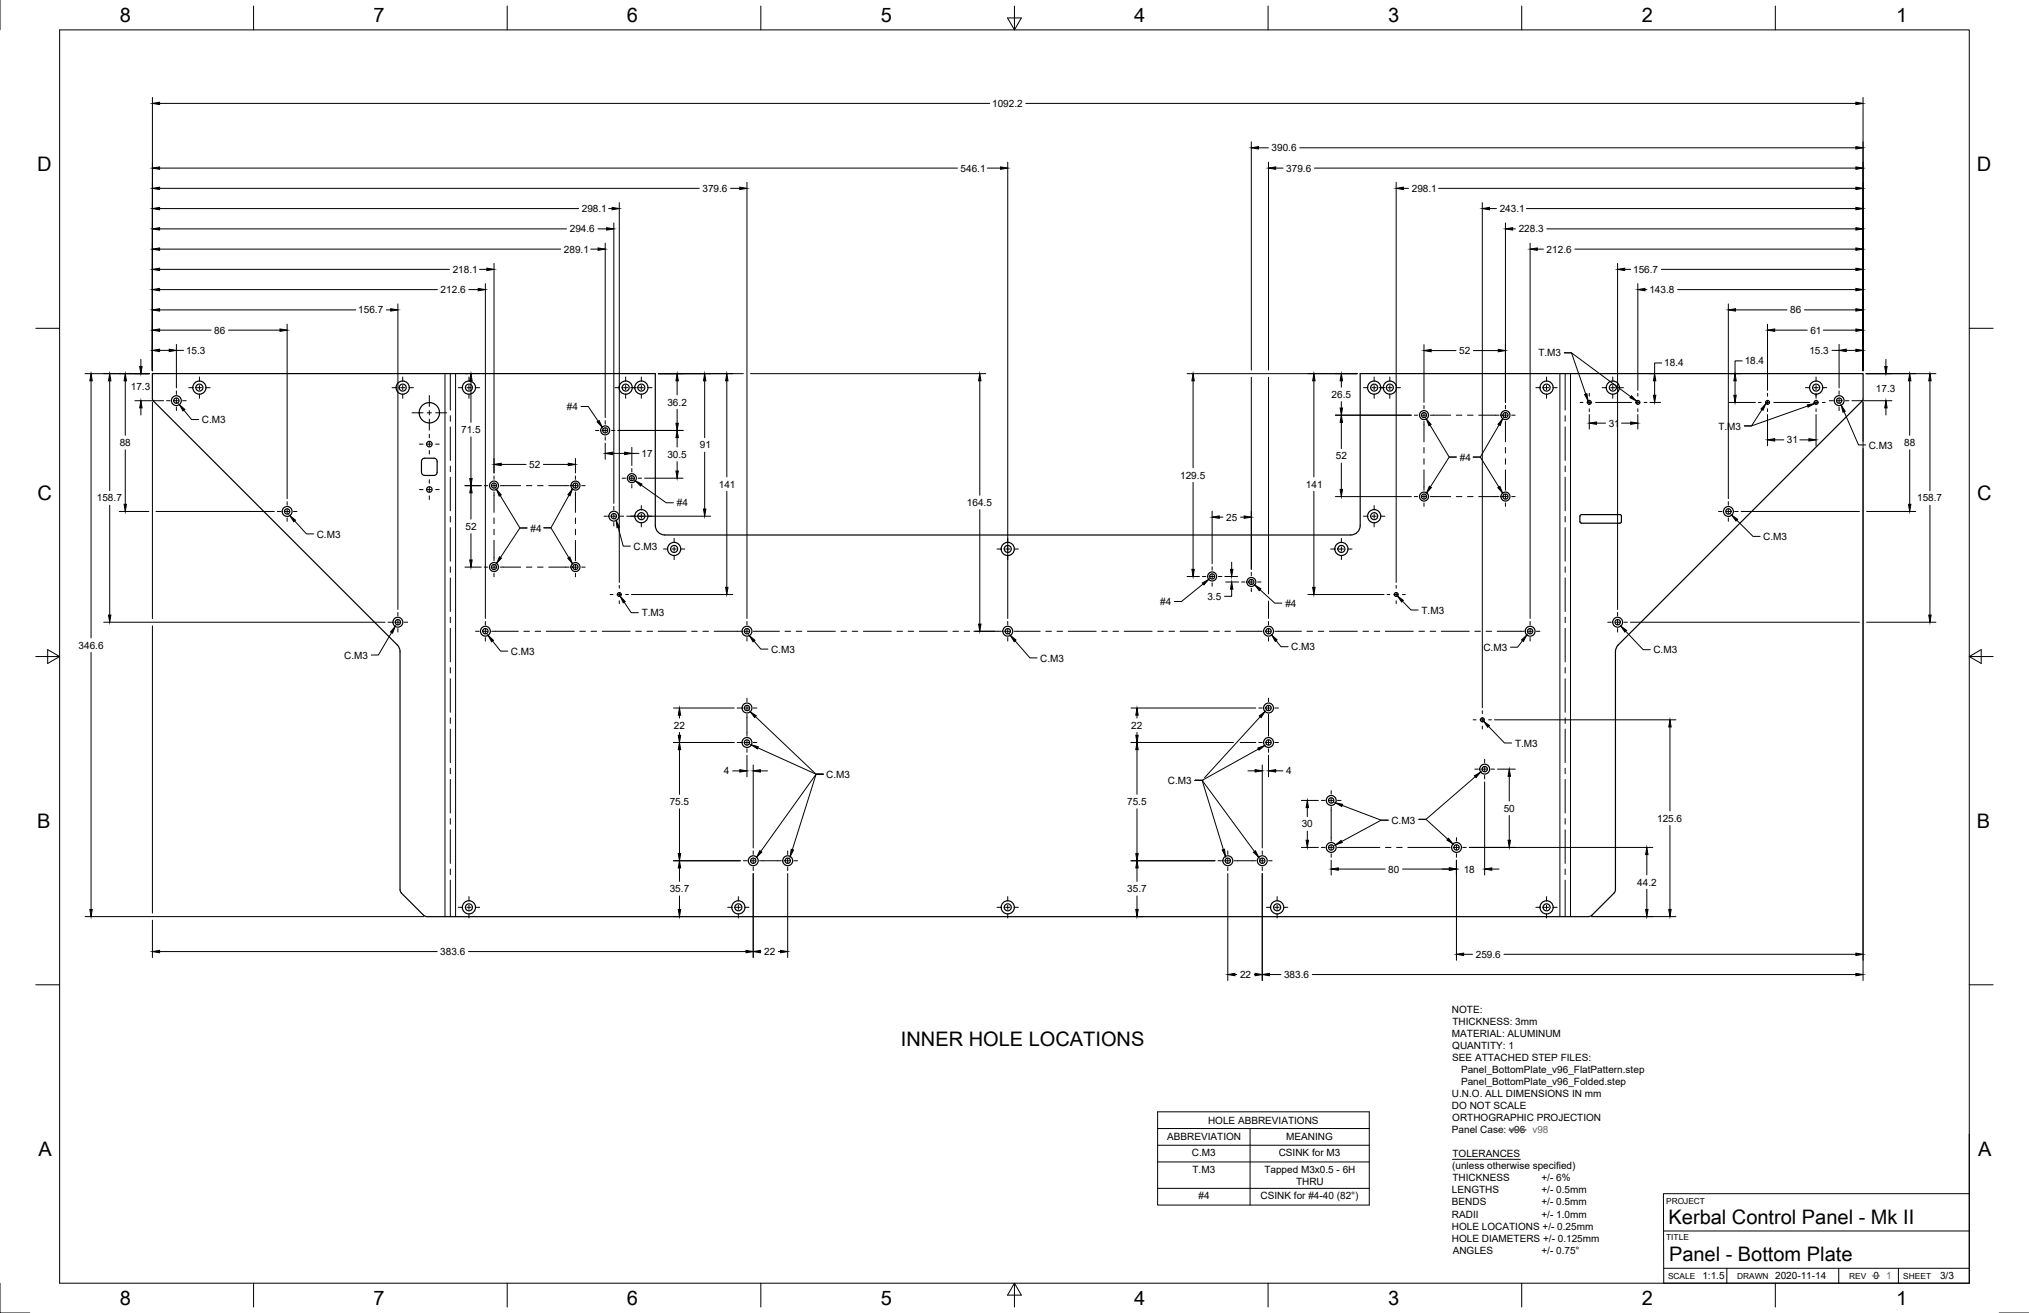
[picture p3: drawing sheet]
<svg xmlns="http://www.w3.org/2000/svg" width="864mm" height="559mm" viewBox="0 0 864 559" stroke-linecap="round" stroke-linejoin="round" font-family="sans-serif">
<!-- layer: Visible -->
<g fill="none" stroke="#000" stroke-width=".51">
<path d="M64.9 169.8v-10.8h214v64.7a4 4 0 0 0 4 4h292a4 4 0 0 0 4-4v-64.7h214.1v10.8M64.9 169.8l.5 1M65.4 170.8l103.7 103.7M793 169.8l-.5 1-103.8 103.7M180.7 202.4h4M180.7 202.3l-.7-.2-.6-1.1 .1-5.1 .5-.6 .7-.3h4l1.1 .6 .3 .7v4.7l-.6 1.1-.8 .2M689.5 219h-16.4l-.7 .7 .1 2.6 .6 .4h16.4M689.5 219l.6 .4v2.6l-.6 .7M169.1 274.5l.9 1.3 .3 1.5v101.4l.6 1.4 9.4 9.4M688.8 274.5l-.9 1.3-.3 1.5v101.4l-.6 1.4-9.5 9.4M180.3 389.5l1.4 .6h494.4l1.5-.6"/>
<circle cx="75.1" cy="170.5" r="1.13"/>
<circle cx="75.1" cy="170.5" r="2.11"/>
<circle cx="84.9" cy="165" r="1.49"/>
<circle cx="84.9" cy="165" r="2.8"/>
<circle cx="171.4" cy="165" r="1.49"/>
<circle cx="171.4" cy="165" r="2.8"/>
<circle cx="182.7" cy="175.7" r="4.3"/>
<circle cx="199.6" cy="165" r="1.49"/>
<circle cx="199.6" cy="165" r="2.8"/>
<circle cx="266.3" cy="165" r="1.49"/>
<circle cx="266.3" cy="165" r="2.8"/>
<circle cx="273" cy="165" r="1.49"/>
<circle cx="273" cy="165" r="2.8"/>
<circle cx="584.9" cy="165" r="1.49"/>
<circle cx="584.9" cy="165" r="2.8"/>
<circle cx="591.6" cy="165" r="1.49"/>
<circle cx="591.6" cy="165" r="2.8"/>
<circle cx="606.1" cy="176.7" r="1.09"/>
<circle cx="606.1" cy="176.7" r="1.92"/>
<circle cx="640.8" cy="176.7" r="1.09"/>
<circle cx="640.8" cy="176.7" r="1.92"/>
<circle cx="658.3" cy="165" r="1.49"/>
<circle cx="658.3" cy="165" r="2.8"/>
<circle cx="676.5" cy="171.2" r=".84"/>
<circle cx="686.5" cy="165" r="1.49"/>
<circle cx="686.5" cy="165" r="2.8"/>
<circle cx="697.1" cy="171.2" r=".84"/>
<circle cx="752.3" cy="171.2" r=".84"/>
<circle cx="773" cy="165" r="1.49"/>
<circle cx="773" cy="171.2" r=".84"/>
<circle cx="773" cy="165" r="2.8"/>
<circle cx="782.8" cy="170.5" r="1.13"/>
<circle cx="782.8" cy="170.5" r="2.11"/>
<circle cx="182.7" cy="189" r="1.17"/>
<circle cx="257.6" cy="183.2" r="1.09"/>
<circle cx="257.6" cy="183.2" r="1.92"/>
<circle cx="122.2" cy="217.7" r="1.13"/>
<circle cx="122.2" cy="217.7" r="2.11"/>
<circle cx="182.7" cy="208.3" r="1.17"/>
<circle cx="210.3" cy="206.7" r="1.09"/>
<circle cx="210.3" cy="206.7" r="1.92"/>
<circle cx="244.9" cy="206.7" r="1.09"/>
<circle cx="244.9" cy="206.7" r="1.92"/>
<circle cx="261.3" cy="219.7" r="1.13"/>
<circle cx="261.3" cy="219.7" r="2.11"/>
<circle cx="268.9" cy="203.5" r="1.09"/>
<circle cx="268.9" cy="203.5" r="1.92"/>
<circle cx="273" cy="219.7" r="1.49"/>
<circle cx="273" cy="219.7" r="2.8"/>
<circle cx="584.9" cy="219.7" r="1.49"/>
<circle cx="584.9" cy="219.7" r="2.8"/>
<circle cx="606.1" cy="211.3" r="1.09"/>
<circle cx="606.1" cy="211.3" r="1.92"/>
<circle cx="640.8" cy="211.3" r="1.09"/>
<circle cx="640.8" cy="211.3" r="1.92"/>
<circle cx="735.7" cy="217.7" r="1.13"/>
<circle cx="735.7" cy="217.7" r="2.11"/>
<circle cx="286.9" cy="233.6" r="1.49"/>
<circle cx="286.9" cy="233.6" r="2.8"/>
<circle cx="428.9" cy="233.6" r="1.49"/>
<circle cx="428.9" cy="233.6" r="2.8"/>
<circle cx="570.9" cy="233.6" r="1.49"/>
<circle cx="570.9" cy="233.6" r="2.8"/>
<circle cx="210.3" cy="241.3" r="1.09"/>
<circle cx="210.3" cy="241.3" r="1.92"/>
<circle cx="244.9" cy="241.3" r="1.09"/>
<circle cx="244.9" cy="241.3" r="1.92"/>
<circle cx="263.6" cy="253" r=".84"/>
<circle cx="515.9" cy="245.3" r="1.09"/>
<circle cx="515.9" cy="245.3" r="1.92"/>
<circle cx="532.6" cy="247.7" r="1.09"/>
<circle cx="532.6" cy="247.7" r="1.92"/>
<circle cx="594.3" cy="253" r=".84"/>
<circle cx="169.3" cy="264.8" r="1.13"/>
<circle cx="169.3" cy="264.8" r="2.11"/>
<circle cx="206.6" cy="268.6" r="1.13"/>
<circle cx="206.6" cy="268.6" r="2.11"/>
<circle cx="317.9" cy="268.6" r="1.13"/>
<circle cx="317.9" cy="268.6" r="2.11"/>
<circle cx="428.9" cy="268.6" r="1.13"/>
<circle cx="428.9" cy="268.6" r="2.11"/>
<circle cx="539.9" cy="268.6" r="1.13"/>
<circle cx="539.9" cy="268.6" r="2.11"/>
<circle cx="651.3" cy="268.6" r="1.13"/>
<circle cx="651.3" cy="268.6" r="2.11"/>
<circle cx="688.5" cy="264.8" r="1.13"/>
<circle cx="688.5" cy="264.8" r="2.11"/>
<circle cx="317.9" cy="316" r="1.13"/>
<circle cx="317.9" cy="301.3" r="1.13"/>
<circle cx="317.9" cy="316" r="2.11"/>
<circle cx="317.9" cy="301.3" r="2.11"/>
<circle cx="539.9" cy="301.3" r="1.13"/>
<circle cx="539.9" cy="316" r="1.13"/>
<circle cx="539.9" cy="301.3" r="2.11"/>
<circle cx="539.9" cy="316" r="2.11"/>
<circle cx="630.9" cy="306.3" r=".84"/>
<circle cx="631.9" cy="327.3" r="1.13"/>
<circle cx="631.9" cy="327.3" r="2.11"/>
<circle cx="566.6" cy="340.7" r="1.13"/>
<circle cx="566.6" cy="340.7" r="2.11"/>
<circle cx="320.6" cy="366.3" r="1.13"/>
<circle cx="320.6" cy="366.3" r="2.11"/>
<circle cx="335.3" cy="366.3" r="1.13"/>
<circle cx="335.3" cy="366.3" r="2.11"/>
<circle cx="522.6" cy="366.3" r="1.13"/>
<circle cx="522.6" cy="366.3" r="2.11"/>
<circle cx="537.3" cy="366.3" r="1.13"/>
<circle cx="537.3" cy="366.3" r="2.11"/>
<circle cx="566.6" cy="360.7" r="1.13"/>
<circle cx="566.6" cy="360.7" r="2.11"/>
<circle cx="619.9" cy="360.7" r="1.13"/>
<circle cx="619.9" cy="360.7" r="2.11"/>
<circle cx="199.6" cy="386.2" r="1.49"/>
<circle cx="199.6" cy="386.2" r="2.8"/>
<circle cx="314.3" cy="386.2" r="1.49"/>
<circle cx="314.3" cy="386.2" r="2.8"/>
<circle cx="428.9" cy="386.2" r="1.49"/>
<circle cx="428.9" cy="386.2" r="2.8"/>
<circle cx="543.6" cy="386.2" r="1.49"/>
<circle cx="543.6" cy="386.2" r="2.8"/>
<circle cx="658.3" cy="386.2" r="1.49"/>
<circle cx="658.3" cy="386.2" r="2.8"/>
</g>
<!-- layer: Center Lines -->
<g fill="none" stroke="#000" stroke-width=".43">
<path d="M191.7 159v15.5M666.2 159v15.5M70.9 170.5h1.5M74.2 170.5h1.8M75.1 166.4v1.5M75.1 169.7v1.7M75.1 173.2v1.5M77.7 170.5h1.5M80.3 165h1.9M84 165h1.8M84.9 160.4v1.9M84.9 164.1v1.8"/>
<path d="M84.9 167.7v1.8M87.5 165h1.9M166.9 165h1.8M170.5 165h1.8M171.4 160.4v1.9M171.4 164.1v1.8M171.4 167.7v1.8M174.1 165h1.9M175.4 175.7h4.7M181.8 175.7h1.8M182.7 168.3v4.7M182.7 174.8v1.8"/>
<path d="M182.7 178.4v4.7M185.4 175.7h4.7M191.7 176.9v2.4M195.1 165h1.8M198.7 165h1.8M199.6 160.4v1.9M199.6 164.1v1.8M199.6 167.7v1.8M202.3 165h1.9M257.6 179v1.5M261.7 165h1.9M265.4 165h1.8"/>
<path d="M266.3 160.4v1.9M266.3 164.1v1.8M266.3 167.7v1.8M268.4 165h2.4M272.1 165h1.8M273 160.4v1.9M273 164.1v1.8M273 167.7v1.8M275.7 165h1.8M580.3 165h1.9M584 165h1.8M584.9 160.4v1.9"/>
<path d="M584.9 164.1v1.8M584.9 167.7v1.8M587 165h2.4M590.7 165h1.7M591.5 160.4v1.9M591.5 164.1v1.8M591.5 167.7v1.8M594.2 165h1.9M602 176.7h1.4M605.2 176.7h1.8M606.1 172.6v1.4M606.1 175.8v1.8"/>
<path d="M606.1 179.4v1.4M608.8 176.7h1.4M636.6 176.7h1.5M639.9 176.7h1.7M640.8 172.6v1.4M640.8 175.8v1.8M640.8 179.4v1.4M643.4 176.7h1.5M653.7 165h1.9M657.4 165h1.8M658.2 160.4v1.9M658.2 164.1v1.8"/>
<path d="M658.2 167.7v1.8M660.9 165h1.9M666.2 176.9v2.4M672.5 171.3h1.3M675.6 171.3h1.7M676.4 167.4v1.2M676.4 170.4v1.8M676.4 174v1.2M679.1 171.3h1.2M681.9 165h1.9M685.5 165h1.8M686.4 160.4v1.9"/>
<path d="M686.4 164.1v1.8M686.4 167.7v1.8M689.1 165h1.9M693.2 171.3h1.2M696.2 171.3h1.8M697.1 167.4v1.2M697.1 170.4v1.8M697.1 174v1.2M699.8 171.3h1.2M748.4 171.3h1.2M751.4 171.3h1.8M752.3 167.4v1.2"/>
<path d="M752.3 170.4v1.8M752.3 174v1.2M755 171.3h1.2M768.4 165h1.9M769.1 171.3h1.2M772.1 165h1.8M772.1 171.3h1.8M773 160.4v1.9M773 164.1v1.8M773 167.4v2.1M773 170.4v1.8M773 174v1.2"/>
<path d="M775.7 165h1.8M775.7 171.3h1.2M778.6 170.5h1.5M781.9 170.5h1.8M782.8 166.4v1.5M782.8 169.7v1.7M782.8 173.2v1.5M785.5 170.5h1.5M178.5 189h1.6M181.8 189h1.8M182.7 184.8v1.6M182.7 188.1v1.8"/>
<path d="M182.7 191.7v1.5M185.4 189h1.5M191.7 181.7v14.3M191.7 198.4v2.3M253.4 183.2h1.5M256.7 183.2h1.8M257.6 182.3v1.8M257.6 185.9v1.4M260.3 183.2h1.4M268.9 199.4v1.5M666.2 181.7v14.3M666.2 198.4v2.3"/>
<path d="M118 217.7h1.5M121.3 217.7h1.8M122.2 213.5v1.5M122.2 216.8v1.8M124.9 217.7h1.5M178.5 208.4h1.6M181.8 208.4h1.8M182.7 204.2v1.5M182.7 207.5v1.8M182.7 211v1.6M185.4 208.4h1.5M191.7 203.1v14.3"/>
<path d="M191.7 219.8v2.4M206.1 206.7h1.5M209.4 206.7h1.8M210.3 202.6v1.4M210.3 205.8v1.8M210.3 209.4v1.4M212.9 206.7h1.5M240.8 206.7h1.5M244 206.7h1.8M244.9 202.6v1.4M244.9 205.8v1.8M244.9 209.4v1.4"/>
<path d="M247.6 206.7h1.5M257.1 219.7h1.5M260.4 219.7h1.7M261.3 215.5v1.5M261.3 218.8v1.8M263.9 219.7h1.6M264.8 203.5h1.5M268 203.5h1.8M268.4 219.7h1.9M268.9 202.6v1.8M268.9 206.2v1.5M271.6 203.5h1.5"/>
<path d="M272.1 219.7h1.8M273 215.1v1.9M273 218.8v1.8M275.7 219.7h1.8M580.3 219.7h1.9M584 219.7h1.8M584.9 215.1v1.9M584.9 218.8v1.8M587.6 219.7h1.8M602 211.3h1.4M605.2 211.3h1.8M606.1 207.2v1.5"/>
<path d="M606.1 210.5v1.8M606.1 214v1.5M608.8 211.3h1.4M636.6 211.3h1.5M639.9 211.3h1.7M640.8 207.2v1.5M640.8 210.5v1.8M640.8 214v1.5M643.4 211.3h1.5M666.2 203.1v14.3M666.2 219.8v2.4M731.5 217.7h1.5"/>
<path d="M734.7 217.7h1.8M735.6 213.5v1.5M735.6 216.8v1.8M738.3 217.7h1.5M122.2 220.4v1.5M191.7 224.6v14.2M210.3 237.2v1.5M244.9 237.2v1.5M261.3 222.4v1.5M273 222.4v1.8M282.4 233.7h1.8M286 233.7h1.8"/>
<path d="M286.9 229.1v1.9M286.9 232.7v1.8M286.9 236.3v1.9M289.6 233.7h1.9M424.4 233.7h1.9M428 233.7h1.8M428.9 229.1v1.9M428.9 232.7v1.8M428.9 236.3v1.9M431.6 233.7h1.9M566.4 233.7h1.8M570 233.7h1.8"/>
<path d="M570.9 229.1v1.9M570.9 232.7v1.8M570.9 236.3v1.9M573.6 233.7h1.9M584.9 222.4v1.8M666.2 224.6v14.2M735.6 220.4v1.5M191.7 241.2v2.4M191.7 246v14.3M206.1 241.4h1.5M209.4 241.4h1.8M210.3 240.5v1.8"/>
<path d="M210.3 244v1.5M212.9 241.4h1.5M240.8 241.4h1.5M244 241.4h1.8M244.9 240.5v1.8M244.9 244v1.5M247.6 241.4h1.5M259.7 253h1.2M262.7 253h1.8M263.6 249.1v1.2M263.6 252.1v1.8M263.6 255.7v1.2"/>
<path d="M266.3 253h1.2M511.8 245.4h1.4M515 245.4h1.8M515.9 241.2v1.5M515.9 244.5v1.8M515.9 248v1.5M518.6 245.4h1.5M528.4 247.7h1.5M531.7 247.7h1.8M532.6 243.5v1.5M532.6 246.8v1.8M532.6 250.4v1.4"/>
<path d="M535.3 247.7h1.4M590.4 253h1.2M593.4 253h1.7M594.3 249.1v1.2M594.3 252.1v1.8M594.3 255.7v1.2M596.9 253h1.2M666.2 241.2v2.4M666.2 246v14.3M165.2 264.8h1.5M168.5 264.8h1.7M169.4 260.6v1.5"/>
<path d="M169.4 263.9v1.8M169.4 267.5v1.5M172 264.8h1.5M191.7 262.7v2.3M191.7 267.4v14.3M202.4 268.7h1.5M205.7 268.7h1.8M206.6 264.5v1.5M206.6 267.8v1.8M206.6 271.3v1.5M209.3 268.7h1.5M313.8 268.7h1.5"/>
<path d="M317 268.7h1.8M317.9 264.5v1.5M317.9 267.8v1.8M317.9 271.3v1.5M320.6 268.7h1.5M424.8 268.7h1.5M428 268.7h1.8M428.9 264.5v1.5M428.9 267.8v1.8M428.9 271.3v1.5M431.6 268.7h1.5M535.7 268.7h1.6"/>
<path d="M539 268.7h1.8M539.9 264.5v1.5M539.9 267.8v1.8M539.9 271.3v1.5M542.6 268.7h1.5M647.1 268.7h1.5M650.4 268.7h1.7M651.3 264.5v1.5M651.3 267.8v1.8M651.3 271.3v1.5M653.9 268.7h1.5M666.2 262.7v2.3"/>
<path d="M666.2 267.4v14.3M684.3 264.8h1.5M687.6 264.8h1.8M688.5 260.6v1.5M688.5 263.9v1.8M688.5 267.5v1.5M691.2 264.8h1.5M191.7 284.1v2.4M191.7 288.9v14.2M317.9 297.1v1.5M539.9 297.1v1.5M666.2 284.1v2.4"/>
<path d="M666.2 288.9v14.2M191.7 305.5v2.4M191.7 310.3v14.3M313.8 316h1.5M313.8 301.3h1.5M317 316h1.8M317 301.3h1.8M317.9 300.4v1.8M317.9 304v1.5M317.9 311.8v1.5M317.9 315.1v1.8M317.9 318.7v1.5"/>
<path d="M320.6 316h1.5M320.6 301.3h1.5M535.7 316h1.6M535.7 301.3h1.6M539 316h1.8M539 301.3h1.8M539.9 300.4v1.8M539.9 304v1.5M539.9 311.8v1.5M539.9 315.1v1.8M539.9 318.7v1.5M542.6 316h1.5"/>
<path d="M542.6 301.3h1.5M627 306.3h1.2M630 306.3h1.8M630.9 302.5v1.2M630.9 305.5v1.8M630.9 309v1.2M633.6 306.3h1.2M666.2 305.5v2.4M666.2 310.3v14.3M191.7 327v2.3M191.7 331.7v14.3M566.6 336.5v1.5"/>
<path d="M566.6 339.8v1.8M627.7 327.3h1.5M631 327.3h1.8M631.9 323.2v1.5M631.9 326.4v1.8M631.9 330v1.5M634.6 327.3h1.5M666.2 327v2.3M666.2 331.7v14.3M191.7 348.4v2.4M191.7 353.1v14.4M562.4 340.7h1.5"/>
<path d="M565.7 340.7h1.8M566.6 343.3v1.5M566.6 356.5v1.5M566.6 359.8v1.8M569.3 340.7h1.5M619.9 356.5v1.5M619.9 359.8v1.8M666.2 348.4v2.4M666.2 353.1v14.4M191.7 369.8v2.4M191.7 374.6v15.5M316.4 366.3h1.5"/>
<path d="M319.7 366.3h1.8M320.6 362.1v1.5M320.6 365.4v1.8M320.6 369v1.5M323.3 366.3h1.5M331.1 366.3h1.5M334.4 366.3h1.7M335.3 362.1v1.5M335.3 365.4v1.8M335.3 369v1.5M337.9 366.3h1.5M518.4 366.3h1.5"/>
<path d="M521.7 366.3h1.8M522.6 362.1v1.5M522.6 365.4v1.8M522.6 369v1.5M525.3 366.3h1.5M533.1 366.3h1.5M536.4 366.3h1.7M537.3 362.1v1.5M537.3 365.4v1.8M537.3 369v1.5M539.9 366.3h1.5M562.4 360.7h1.5"/>
<path d="M565.7 360.7h1.8M566.6 363.3v1.5M569.3 360.7h1.5M615.7 360.7h1.5M619 360.7h1.8M619.9 363.3v1.5M622.6 360.7h1.5M666.2 369.8v2.4M666.2 374.6v15.5M195.1 386.1h1.8M198.7 386.1h1.8M199.6 381.6v1.9"/>
<path d="M199.6 385.3v1.7M199.6 388.8v1.9M202.3 386.1h1.9M309.7 386.1h1.9M313.4 386.1h1.8M314.3 381.6v1.9M314.3 385.3v1.7M314.3 388.8v1.9M316.9 386.1h1.9M424.4 386.1h1.9M428 386.1h1.8M428.9 381.6v1.9"/>
<path d="M428.9 385.3v1.7M428.9 388.8v1.9M431.6 386.1h1.9M539 386.1h1.9M542.7 386.1h1.8M543.6 381.6v1.9M543.6 385.3v1.7M543.6 388.8v1.9M546.3 386.1h1.8M653.7 386.1h1.9M657.4 386.1h1.8M658.2 381.6v1.9"/>
<path d="M658.2 385.3v1.7M658.2 388.8v1.9M660.9 386.1h1.9"/>
</g>
<!-- layer: Visible Narrow -->
<path d="M189.4 159v231.1M193.9 159v231.1M663.9 159v231.1M668.4 159v231.1" fill="none" stroke="#000" stroke-width=".43"/>
<!-- layer: Border -->
<g fill="none" stroke="#000" stroke-width=".43">
<path d="M0 0v12.7M25.4 12.7h812.8v533.4h-812.8zM107.9 2.6v10.1M215.9 2.6v10.1M323.8 2.6v10.1M428.8 7.6h5.9l-2.9 5.1zM431.8 2.6v10.1M539.7 2.6v10.1M647.7 2.6v10.1M755.6 2.6v10.1M15.2 139.7h10.2M838.2 139.7h10.1"/>
<path d="M15.2 279.4h10.2M20.3 276.5l5.1 2.9-5.1 3zM838.2 279.4l5.1-2.9v5.9zM838.2 279.4h10.1M15.2 419.1h10.2M838.2 419.1h10.1M0 546.1v12.7h12.7M107.9 546.1v10.2M215.9 546.1v10.2M323.8 546.1v10.2M431.8 546.1v10.2M431.8 546.1l2.9 5.1h-5.9z"/>
<path d="M539.7 546.1v10.2M647.7 546.1v10.2M755.6 546.1v10.2M850.9 558.8h12.7"/>
</g>
<!-- layer: Titleblock -->
<path d="M838.2 482.6v63.5h-130.1l-.1-38.1h130.2M708.1 523.9h130.1M708.1 539.8h130.1M735 539.8v6.3M782.6 539.8v6.3M808 539.8v6.3" fill="none" stroke="#000" stroke-width=".43"/>
<!-- layer: Annotations -->
<g fill="none" stroke="#000" stroke-width=".43">
<path d="M78.3 174.6l3.3 4h3M247.3 173h3.1l4.2 6.3M674.9 167.7l-6-17.5h-3.1h3.1l25.2 18.6M769.4 172.8l-23.9 8.5h-3.1h3.1l4.5-7M784.9 175.2l6.1 14.2h3.1M608.7 180.9l8.1 13.6h3.1h-3.1l-8 12.7M638 180.8l-7.9 13.7h-3.1h3.1l7.9 12.8M212.9 210.9l8.4 13.8h3h-3l-8.3 12.6M242.2 210.8l-7.7 13.8h-3h3l7.6 12.7M272.9 206.4l10.6 7.6h3.1M125.4 221.7l5 5.5h3.1M263.1 224.5l2.2 7.9h3"/>
<path d="M739.2 221.4l6.9 6.9h3.1M265.7 256.3l2.9 4.5h3.1M512.1 248.5l-9.2 7.5h-3.1M536.3 251l6.3 5.7h3M596.9 255.8l3.7 3.8h3M166.7 269.2l-5.6 9.6h-3.1M209.6 272.8l3.5 4.3h3M320.9 272.8l2.9 3.4h3.1M432.1 272.7l6.3 7.3h3M543.2 272.6l2 2.6h3.1M648 272.7l-2.1 2.7h-3M691.9 268.6l7.5 7.9h3"/>
<path d="M321.5 305l25.8 24.5h3.1M322.5 318.3l24.8 11.2h3.1M535.6 318.8l-23.9 13.3h-3.1M536.4 305.1l-23.7 25.9M633.6 309.2l6.8 7h3M350.4 329.5h-3.1l-10.1 32.1M350.4 329.5h-3.1l-23.5 32.8M508.6 332.1h1.5M508.6 332.1h3.1l22.3 30.3M508.6 332.1h3.1l9 29.5M511.7 332.1h.1M627.9 330.6l-20.9 18.1h-3.1h3.1l9.2 8.4"/>
<path d="M571.3 342.8l16.5 6.3h3.1h-3.1l-16.7 9M618.2 493.4h28.9"/>
</g>
<!-- layer: Dimensions -->
<g fill="none" stroke="#000" stroke-width=".43">
<path d="M64.9 41.5v116.3M67.9 44h353.3M436.6 44h353.3M793 41.5v116.3M67.9 71.5h339.6M317.9 77.6v185.6M420.3 71.5h5.6M428.9 69v194.2M532.6 60.4v97.1M535.6 62.9h4.3M539.9 69v88.5M543 71.5h3.1"/>
<path d="M553.2 62.9h236.7M559.5 71.5h230.4M594.3 77.6v170.3M67.9 97.4h173.2M67.9 88.8h178.4M67.9 80.2h229.7M254.5 97.4h3.7M259.1 88.8h1.4M261.3 94.9v119.3M263.6 86.2v161.7M311 80.2h3.9M597.3 80.2h2.2"/>
<path d="M612.3 80.2h177.6M630.9 86.2v215M634 88.8h2.9M640.8 94.9v76.4M643.8 97.4h1.2M649.7 88.8h140.2M658.4 97.4h131.5M67.9 114.6h123.4M67.9 106h170.7M204.1 114.6h3.1M210.3 112.1v89.2M251.4 106h3.2"/>
<path d="M257.6 103.5v74.3M651.3 103.5v159.7M654.3 106h2.6M670.3 106h119.6M688.5 112.1v147.3M691.5 114.6h2.6M707.1 114.6h82.8M67.9 131.9h83.5M67.9 123.3h118.3M122.2 138v74.2M164.5 131.9h1.8M169.4 129.3v130.1"/>
<path d="M199.5 123.3h4M206.6 120.7v142.5M697.1 120.7v45.4M700.2 123.3h.8M714 123.3h75.9M735.6 129.3v82.9M738.7 131.9h21.9M752.3 138v28.1M768 131.9h21.9M36.2 159h27.4M60 152.9v3.1M67.9 149.1h4.1"/>
<path d="M67.9 140.5h21.9M75.1 146.6v18.5M75.1 149.1h3M97.3 140.5h21.9M197.9 159h1.3M280.2 159h36.2M319.4 159h100.2M505.3 159h72.4M606.1 146.7v24.6M609.1 149.2h10.6M627.1 149.2h10.6M701.7 159h2.3"/>
<path d="M707.3 154.5h-3v4.5M735.9 159h5.4M741.5 153.6h-3v5.4M755.4 140.5h13.8M776.1 140.5h13.8M779.7 149.1h3.1M782.8 146.6v18.5M785.8 149.1h4.1M794.2 159h29.8M802.7 152.9v3.1M38.8 162.1v109.4M46.7 162.1v46.8"/>
<path d="M53.3 162.1v23.2M57.4 170.5h12.2M60 173.6v3M64.9 171.1v92.2M200.4 162.1v17.7M288.2 162.1v5.9M288.2 174.2v5.9M299.9 162.1v24.2M309.4 162.1v40.9M417 162.1v48.7M507.8 162.1v37M532.6 160.5v81.8"/>
<path d="M539.9 160.5v92.3M559.2 162.1v40.9M568.4 176.7h32.3M570.9 162.1v2.7M570.9 170.9v2.8M570.9 179.7v11.2M676.4 176.4v6.2M697.1 176.4v6.2M702.3 171.3h4.5M704.3 162.1v6.1M735.9 171.3h11.2M738.5 162.1v6.1"/>
<path d="M752.3 176.4v13.3M773 176.4v13.3M788.2 170.5h17M793 171.1v246.2M802.7 173.6v3M812.8 162.1v23.2M821.4 162.1v46.8M53.3 191.4v23.2M200.4 185.9v17.7M213.3 197.7h10.6M231.3 197.7h10.6M244.9 195.1v6.2"/>
<path d="M257.6 188.6v6.9M260.6 193h5.3M263 183.2h27.7M268.9 190.4v7.7M268.9 193h3.1M288.2 186.2v4.1M288.2 196.4v4.1M299.9 192.4v24.2M570.9 197.1v11.2M679.5 180.1h3.9M690.2 180.1h3.9M755.4 187.2h3.8"/>
<path d="M766 187.2h3.9M812.8 191.4v23.2M46.7 215v46.8M50.8 217.7h12.6M66.4 217.7h50.4M197.9 206.7h7M200.4 209.7v11.2M266.7 219.7h35.8M274.3 203.5h16.4M309.4 209.1v40.9M417 216.9v48.7M507.8 205.3v37"/>
<path d="M515.9 217.6v22.3M559.2 209.1v40.9M568.4 211.3h32.3M741.1 217.7h50.3M794.5 217.7h20.9M821.4 215v46.8M200.4 227.1v11.2M519 220.1h1.5M524.2 239.3v3M528 220.1h1.5M197.9 241.4h7M268.8 253h43.1"/>
<path d="M505.3 245.4h5.2M521.3 245.4h5.5M521.7 247.7h5.5M524.2 250.7v3.1h-3M539.9 255.8v7.4M556.7 253h32.4M38.8 277.6v109.5M44.2 264.8h119.7M64.9 266.3v122.3M414.5 268.7h9M693.9 264.8h97.5M794.5 264.8h29.5"/>
<path d="M286.7 316h25.8M286.7 301.3h25.8M289.2 304.4v1.2M289.2 311.7v1.2M289.2 319v19.1M481.4 301.3h53.1M481.4 316h43.4M483.9 304.4v1.2M483.9 311.7v1.2M483.9 319v19.1M527.9 316h6.6M636.1 306.3h77.2"/>
<path d="M710.8 309.4v35.7M311.8 328.1h3.1M317.9 321.4v9.2M320.6 325.5v35.4M323.6 328.1h3.1M531.2 328.1h3M537.3 325.5v35.4M539.9 321.4v9.2M543 328.1h3M631.9 332.8v39.6M637.4 327.3h7.5M642.4 330.4v10.5"/>
<path d="M289.2 344.2v19.1M483.9 344.2v19.1M553.9 340.7h7.2M556.4 343.7v3.9M556.4 353.7v3.9M642.4 347.1v10.5M710.8 351.3v35.8M286.7 366.3h28.5M289.2 369.4v5.7M320.6 371.8v35.7M335.3 371.8v35.7M481.4 366.3h35.7"/>
<path d="M483.9 369.4v5.7M522.6 371.8v45.5M537.3 371.8v45.5M553.9 360.7h7.2M566.6 366.1v6.3M569.6 369.9h20M597 369.9h19.9M619.9 366.1v42.6M625.4 360.7h78.1M635 369.9h3M700.9 363.7v8.6M700.9 378.4v8.7"/>
<path d="M36.2 390.1h144.3M64.9 391.6v15.9M286.7 390.1h2.6M289.2 381.3v5.8M483.9 381.3v5.8M484.8 390.1h1.7M677.4 390.1h35.9M67.9 405h118.2M199.4 405h118.1M323.6 405h.2M331.3 405h.9M525.6 414.8h.8"/>
<path d="M533.9 414.8h.3M540.3 414.8h4.9M558.5 414.8h231.4M623 406.1h3.7M640.1 406.1h149.8"/>
</g>
<g fill="#000" stroke="#000" stroke-width=".43">
<path d="M64.9 44l3-.5v1zM789.9 43.5l3.1 .5-3.1 .5zM64.9 80.2l3-.5v1zM64.9 71.5l3-.5v1.1zM314.9 79.7l3 .5-3 .5zM425.9 71l3 .5-3 .6zM532.6 62.9l3-.5v1zM539.9 71.5l3.1-.5v1.1zM594.3 80.2l3-.5v1zM789.9 79.7l3.1 .5-3.1 .5zM789.9 71l3.1 .5-3.1 .6zM789.9 62.4l3.1 .5-3.1 .5z"/>
<path d="M64.9 97.4l3-.5v1zM64.9 88.8l3-.5v1zM258.2 96.9l3.1 .5-3.1 .5zM260.5 88.3l3.1 .5-3.1 .5zM630.9 88.8l3.1-.5v1zM640.8 97.4l3-.5v1zM789.9 96.9l3.1 .5-3.1 .5zM789.9 88.3l3.1 .5-3.1 .5zM64.9 114.6l3-.5v1zM64.9 106l3-.5v1zM207.2 114.1l3.1 .5-3.1 .5zM254.6 105.5l3 .5-3 .5z"/>
<path d="M651.3 106l3-.5v1zM688.5 114.6l3-.5v1zM789.9 114.1l3.1 .5-3.1 .5zM789.9 105.5l3.1 .5-3.1 .5zM64.9 140.5l3-.5v1zM64.9 131.9l3-.5v1zM64.9 123.3l3-.6v1.1zM119.2 140l3 .5-3 .5zM166.3 131.4l3.1 .5-3.1 .5zM203.5 122.7l3.1 .6-3.1 .5zM697.1 123.3l3.1-.6v1.1zM735.6 131.9l3.1-.5v1z"/>
<path d="M752.3 140.5l3.1-.5v1zM789.9 140l3.1 .5-3.1 .5zM789.9 131.4l3.1 .5-3.1 .5zM789.9 122.7l3.1 .6-3.1 .5zM59.5 156h1l-.5 3zM64.9 149.1l3-.5v1zM72 148.6l3.1 .5-3.1 .5zM606.1 149.2l3-.5v1zM637.7 148.7l3.1 .5-3.1 .5zM782.8 149.1l3-.5v1zM789.9 148.6l3.1 .5-3.1 .5zM802.2 156h1l-.5 3z"/>
<path d="M38.8 159l.5 3.1h-1.1zM46.7 159l.5 3.1h-1zM53.3 159l.5 3.1h-1zM60 170.5l.5 3.1h-1zM200.4 159l.6 3.1h-1.1zM288.2 159l.5 3.1h-1zM299.9 159l.5 3.1h-1zM309.4 159l.5 3.1h-1.1zM417 159l.5 3.1h-1zM507.8 159l.5 3.1h-1zM559.2 159l.5 3.1h-1zM570.9 159l.5 3.1h-1z"/>
<path d="M570.4 173.7h1l-.5 3zM570.9 176.7l.5 3h-1zM676.4 180.1l3.1-.5v1zM694.1 179.6l3 .5-3 .5zM703.7 168.2h1.1l-.5 3.1zM704.3 159l.5 3.1h-1.1zM738 168.2h1l-.5 3.1zM738.5 159l.5 3.1h-1zM802.7 170.5l.5 3.1h-1zM812.8 159l.5 3.1h-1zM821.4 159l.5 3.1h-1zM210.3 197.7l3-.6v1.1z"/>
<path d="M241.9 197.1l3 .6-3 .5zM257.6 193l3-.6v1.1zM265.9 192.4l3 .6-3 .5zM288.2 183.2l.5 3h-1zM287.7 180.1h1l-.5 3.1zM752.3 187.2l3.1-.5v1zM769.9 186.7l3.1 .5-3.1 .5zM52.8 214.6h1l-.5 3.1zM199.9 203.6h1.1l-.6 3.1zM200.4 206.7l.6 3h-1.1zM287.7 200.5h1l-.5 3zM299.4 216.6h1l-.5 3.1z"/>
<path d="M515.9 220.1l3.1-.5v1zM529.5 219.6l3.1 .5-3.1 .5zM570.4 208.3h1l-.5 3zM812.3 214.6h1l-.5 3.1zM199.9 238.3h1.1l-.6 3.1zM308.8 250h1.1l-.5 3zM507.3 242.3h1l-.5 3.1zM523.7 242.3h1l-.5 3.1zM524.2 247.7l.5 3h-1zM558.7 250h1l-.5 3zM46.2 261.8h1l-.5 3zM416.5 265.6h1l-.5 3.1z"/>
<path d="M820.9 261.8h1l-.5 3zM289.2 316l.5 3h-1zM288.7 312.9h1l-.5 3.1zM289.2 301.3l.5 3.1h-1zM483.9 316l.5 3h-1zM483.4 312.9h1l-.5 3.1zM483.9 301.3l.5 3.1h-1zM710.8 306.3l.5 3.1h-1zM314.9 327.6l3 .5-3 .5zM320.6 328.1l3-.5v1zM534.2 327.6l3.1 .5-3.1 .5zM539.9 328.1l3.1-.5v1z"/>
<path d="M642.4 327.3l.5 3.1h-1zM555.9 357.6h1l-.5 3.1zM556.4 340.7l.5 3h-1zM641.9 357.6h1l-.5 3.1zM289.2 366.3l.5 3.1h-1zM288.7 363.3h1l-.5 3zM483.9 366.3l.5 3.1h-1zM483.4 363.3h1l-.5 3zM566.6 369.9l3-.5v1zM616.9 369.4l3 .5-3 .5zM631.9 369.9l3.1-.5v1zM700.9 360.7l.5 3h-1z"/>
<path d="M38.2 387.1h1.1l-.5 3zM288.7 387.1h1l-.5 3zM483.4 387.1h1l-.5 3zM700.4 387.1h1l-.5 3zM710.3 387.1h1l-.5 3zM64.9 405l3-.5v1zM317.5 404.5l3.1 .5-3.1 .5zM320.6 405l3-.5v1zM332.2 404.5l3.1 .5-3.1 .5zM522.6 414.8l3-.5v1zM534.2 414.3l3.1 .5-3.1 .5zM537.3 414.8l3-.5v1z"/>
<path d="M619.9 406.1l3.1-.5v1.1zM789.9 405.6l3.1 .5-3.1 .6zM789.9 414.3l3.1 .5-3.1 .5z"/>
</g>
<!-- layer: Sketch3 -->
<g fill="none" stroke="#000" stroke-width=".43">
<path d="M610.2 176.7h7.3M619.8 176.7h2.4M624.6 176.7h2.4M629.4 176.7h7.2M680.3 171.3h12.9M756.2 171.3h12.9M606.1 180.8v7.3M606.1 190.5v2.3M606.1 195.2v2.4M606.1 200v7.2M640.8 180.8v7.3M640.8 190.5v2.3"/>
<path d="M640.8 195.2v2.4M640.8 200v7.2M210.3 210.8v7.3M214.4 206.7h7.2M224 206.7h2.4M228.8 206.7h2.4M233.6 206.7h7.2M244.9 210.8v7.3M610.2 211.3h7.3M619.8 211.3h2.4M624.6 211.3h2.4M629.4 211.3h7.2"/>
<path d="M210.3 220.5v2.3M210.3 225.2v2.4M210.3 230v7.2M244.9 220.5v2.3M244.9 225.2v2.4M244.9 230v7.2M214.4 241.4h7.2M224 241.4h2.4M228.8 241.4h2.4M233.6 241.4h7.2M210.8 268.7h9.8M223 268.7h2.4"/>
<path d="M227.7 268.7h2.4M232.5 268.7h11.9M246.8 268.7h2.4M251.5 268.7h2.4M256.3 268.7h11.9M270.6 268.7h2.4M275.4 268.7h2.3M280.1 268.7h11.9M294.4 268.7h2.4M299.2 268.7h2.3M303.9 268.7h9.9M322.1 268.7h9.6"/>
<path d="M334.1 268.7h2.4M338.9 268.7h2.4M343.7 268.7h11.9M357.9 268.7h2.4M362.7 268.7h2.4M367.5 268.7h11.9M381.8 268.7h2.3M386.5 268.7h2.4M391.3 268.7h11.9M405.6 268.7h2.3M410.3 268.7h2.4M415.1 268.7h9.7"/>
<path d="M433.1 268.7h9.6M445.1 268.7h2.4M449.9 268.7h2.4M454.7 268.7h11.9M468.9 268.7h2.4M473.7 268.7h2.4M478.5 268.7h11.9M492.8 268.7h2.3M497.5 268.7h2.4M502.3 268.7h11.9M516.6 268.7h2.3M521.3 268.7h2.4"/>
<path d="M526.1 268.7h9.6M544.1 268.7h9.8M556.3 268.7h2.4M561.1 268.7h2.3M565.8 268.7h11.9M580.1 268.7h2.4M584.9 268.7h2.3M589.6 268.7h11.9M603.9 268.7h2.4M608.7 268.7h2.4M613.5 268.7h11.8M627.7 268.7h2.4"/>
<path d="M632.5 268.7h2.4M637.3 268.7h9.8M317.9 305.5v6.3M539.9 305.5v6.3M566.6 344.8v11.7M324.8 366.3h6.3M526.8 366.3h6.3M570.8 360.7h16.5M589.7 360.7h2.4M594.4 360.7h2.4M599.2 360.7h16.5"/>
</g>
<!-- layer: Annotations -->
<g fill="#000" stroke="#000" stroke-width=".43">
<path d="M76.3 172.2l2.4 2-.8 .7zM254.2 179.6l.8-.6 1.3 2.8zM674.5 167.9l.9-.3 .5 3zM694.4 168.4l2.1 2.3-2.7-1.5zM751.6 171.8l-1.2 2.8-.9-.5zM769.2 172.3l3.1-.5-2.7 1.5zM783.7 172.4l1.7 2.6-1 .4zM607.1 178.3l2 2.4-.9 .5zM639.6 178.2l-1.1 2.9-.9-.5zM211.3 208.3l2 2.3-.8 .5zM243.6 208.1l-1 2.9-.9-.5zM270.4 204.7l2.8 1.3-.6 .8z"/>
<path d="M608.4 206.9l.8 .6-2 2.3zM637.5 207.5l.9-.5 1.2 2.9zM123.4 219.5l2.4 1.9-.8 .6zM212.6 237l.8 .5-2.1 2.3zM241.7 237.6l.8-.6 1.2 2.9zM262.3 221.5l1.3 2.8-1 .3zM737.1 219.2l2.5 1.8-.7 .7zM264 253.8l2.1 2.2-.8 .6zM511.8 248.1l2.7-1.5-2.1 2.3zM534 248.9l2.6 1.7-.6 .8zM594.8 253.7l2.5 1.8-.7 .7zM168.2 266.6l-1.1 2.9-.9-.5z"/>
<path d="M207.8 270.4l2.2 2.1-.8 .6zM319 270.5l2.3 2-.8 .7zM430 270.4l2.4 2-.7 .7zM541.3 270.3l2.3 2-.8 .7zM647.6 272.4l2.3-2.2-1.5 2.8zM689.9 266.4l2.4 1.9-.7 .7zM319.3 302.9l2.6 1.7-.7 .8zM319.8 317l2.9 .8-.4 .9zM535.4 318.3l2.9-1-2.4 1.9zM536 304.7l2.4-1.9-1.7 2.6zM631.5 307l2.5 1.8-.8 .7zM627.6 330.2l2.6-1.6-2 2.3z"/>
<path d="M568.4 341.7l3.1 .6-.4 .9zM568.4 359.6l2.4-1.9 .5 .9zM616.5 356.8l1.9 2.4-2.6-1.7zM323.4 362l.8 .6-2.1 2.2zM336.8 361.5l.9 .3-1.4 2.7zM520.2 361.7l1-.3 .4 3.1zM533.5 362.7l.9-.6 1.3 2.7z"/>
</g>
<!-- layer: BOM -->
<path d="M492.7 473.2h90.1v39.7h-90.1zM492.7 480.3h90.1M492.7 487.4h90.1M492.7 494.5h90.1M532.1 480.3v32.6M492.7 505.8h90.1" fill="none" stroke="#000" stroke-width=".43"/>
<path d="M642.3 480.9h7.2" fill="none" stroke="#e52136" stroke-width=".7"/>
<path d="M796.9 543h3.1" fill="none" stroke="#e52136" stroke-width=".47"/>
<g font-size="8.5">
<text x="51.1" y="9.4">8</text>
<text x="159" y="9.4">7</text>
<text x="266.8" y="9.4">6</text>
<text x="374.9" y="9.4">5</text>
<text x="482.7" y="9.4">4</text>
<text x="590.8" y="9.4">3</text>
<text x="698.8" y="9.4">2</text>
<text x="807.1" y="9.4">1</text>
<text x="15.9" y="72.9">D</text>
<text x="841.3" y="72.9">D</text>
<text x="16" y="212.6">C</text>
<text x="841.5" y="212.6">C</text>
<text x="15.9" y="352.3">B</text>
<text x="841.3" y="352.3">B</text>
<text x="383.5" y="445.1">INNER HOLE LOCATIONS</text>
<text x="16.4" y="492">A</text>
<text x="841.9" y="492">A</text>
<text x="710.2" y="521.1">Kerbal Control Panel - Mk II</text>
<text x="710.4" y="536.5">Panel - Bottom Plate</text>
<text x="51.1" y="555.5">8</text>
<text x="159" y="555.5">7</text>
<text x="266.8" y="555.5">6</text>
<text x="374.9" y="555.5">5</text>
<text x="482.7" y="555.5">4</text>
<text x="590.8" y="555.5">3</text>
<text x="698.8" y="555.5">2</text>
<text x="807.1" y="555.5">1</text>
</g>
<g font-size="4.3">
<text x="422.3" y="45.5">1092.2</text>
<text x="541.2" y="64.4">390.6</text>
<text x="408.9" y="73">546.1</text>
<text x="547.5" y="73">379.6</text>
<text x="299" y="81.7">379.6</text>
<text x="600.9" y="81.7">298.1</text>
<text x="247.6" y="90.3">298.1</text>
<text x="638.3" y="90.3">243.1</text>
<text x="242.5" y="98.9">294.6</text>
<text x="646.4" y="98.9">228.3</text>
<text x="240" y="107.5">289.1</text>
<text x="658.3" y="107.5">212.6</text>
<text x="192.7" y="116.1">218.1</text>
<text x="695.1" y="116.1">156.7</text>
<text x="187.6" y="124.8">212.6</text>
<text x="702" y="124.8">143.8</text>
<text x="152.5" y="133.4">156.7</text>
<text x="761.9" y="133.4">86</text>
<text x="91.2" y="142">86</text>
<text x="770.6" y="142">61</text>
<text x="79.2" y="150.6">15.3</text>
<text x="621.1" y="150.7">52</text>
<text x="654.8" y="151.7">T.M3</text>
<text x="708.4" y="156">18.4</text>
<text x="742.6" y="155.1">18.4</text>
<text x="770.1" y="150.6">15.3</text>
<text x="55.7" y="166">17.3</text>
<text x="798.4" y="166.8">17.3</text>
<text x="284.1" y="172.6">36.2</text>
<text x="566.8" y="169.4">26.5</text>
<text x="241.3" y="174.5">#4</text>
<text x="85.9" y="180.1">C.M3</text>
<text x="196.3" y="184.4">71.5</text>
<text x="684.7" y="181.6">31</text>
<text x="731.4" y="182.8">T.M3</text>
<text x="51" y="189.8">88</text>
<text x="297.9" y="190.9">91</text>
<text x="760.6" y="188.7">31</text>
<text x="795.4" y="190.9">C.M3</text>
<text x="810.5" y="189.8">88</text>
<text x="273" y="194.5">17</text>
<text x="284.1" y="194.9">30.5</text>
<text x="568.6" y="195.5">52</text>
<text x="621.3" y="196.1">#4</text>
<text x="225.3" y="199.2">52</text>
<text x="502.3" y="203.7">129.5</text>
<text x="306" y="207.5">141</text>
<text x="555.8" y="207.5">141</text>
<text x="41.2" y="213.4">158.7</text>
<text x="288.1" y="215.5">#4</text>
<text x="411.5" y="215.3">164.5</text>
<text x="816" y="213.4">158.7</text>
<text x="521.9" y="221.6">25</text>
<text x="198.1" y="225.5">52</text>
<text x="225.8" y="226.3">#4</text>
<text x="134.8" y="228.8">C.M3</text>
<text x="269.6" y="234">C.M3</text>
<text x="750.5" y="229.8">C.M3</text>
<text x="493.8" y="257.5">#4</text>
<text x="513.9" y="255.3">3.5</text>
<text x="273.1" y="262.3">T.M3</text>
<text x="547.1" y="258.2">#4</text>
<text x="605" y="261.1">T.M3</text>
<text x="33.4" y="276.1">346.6</text>
<text x="146.5" y="280.3">C.M3</text>
<text x="217.4" y="278.7">C.M3</text>
<text x="328.2" y="277.8">C.M3</text>
<text x="442.7" y="281.5">C.M3</text>
<text x="549.6" y="276.8">C.M3</text>
<text x="631.4" y="277">C.M3</text>
<text x="703.7" y="278">C.M3</text>
<text x="286.8" y="310.2">22</text>
<text x="481.5" y="310.2">22</text>
<text x="644.8" y="317.7">T.M3</text>
<text x="308.1" y="329.6">4</text>
<text x="547.5" y="329.6">4</text>
<text x="351.7" y="331">C.M3</text>
<text x="497.1" y="333.7">C.M3</text>
<text x="285.1" y="342.6">75.5</text>
<text x="479.8" y="342.6">75.5</text>
<text x="640" y="345.5">50</text>
<text x="554.1" y="352.2">30</text>
<text x="592.2" y="350.6">C.M3</text>
<text x="705.3" y="349.7">125.6</text>
<text x="590.9" y="371.3">80</text>
<text x="623" y="371.3">18</text>
<text x="696.9" y="376.9">44.2</text>
<text x="285.1" y="379.7">35.7</text>
<text x="479.8" y="379.7">35.7</text>
<text x="187.4" y="406.5">383.6</text>
<text x="325.2" y="406.4">22</text>
<text x="628.1" y="407.6">259.6</text>
<text x="527.8" y="416.3">22</text>
<text x="546.5" y="416.3">383.6</text>
<text x="618" y="431.1">NOTE:</text>
<text x="618.2" y="436.2">THICKNESS: 3mm</text>
<text x="618" y="441.3">MATERIAL: ALUMINUM</text>
<text x="618.1" y="446.4">QUANTITY: 1</text>
<text x="618.1" y="451.6">SEE ATTACHED STEP FILES:</text>
<text x="621.9" y="456.6">Panel_BottomPlate_v96_FlatPattern.step</text>
<text x="621.9" y="461.8">Panel_BottomPlate_v96_Folded.step</text>
<text x="618" y="466.9">U.N.O. ALL DIMENSIONS IN mm</text>
<text x="618" y="472">DO NOT SCALE</text>
<text x="514.2" y="478.3">HOLE ABBREVIATIONS</text>
<text x="618.1" y="477.1">ORTHOGRAPHIC PROJECTION</text>
<text x="496.8" y="485.4">ABBREVIATION</text>
<text x="547.5" y="485.4">MEANING</text>
<text x="618" y="482.3">Panel Case: v96</text>
<text x="507.3" y="492">C.M3</text>
<text x="544.3" y="492">CSINK for M3</text>
<text x="618.1" y="497.6">(unless otherwise specified)</text>
<text x="618.2" y="492.5">TOLERANCES</text>
<text x="507.6" y="499.1">T.M3</text>
<text x="538.1" y="499.1">Tapped M3x0.5 - 6H</text>
<text x="618.2" y="502.8">THICKNESS</text>
<text x="656.1" y="502.8">+/- 6%</text>
<text x="551.6" y="504.2">THRU</text>
<text x="618" y="507.9">LENGTHS</text>
<text x="656.1" y="507.9">+/- 0.5mm</text>
<text x="510.1" y="510.4">#4</text>
<text x="536.6" y="510.4">CSINK for #4-40 (82°)</text>
<text x="618" y="513">BENDS</text>
<text x="656.1" y="513">+/- 0.5mm</text>
<text x="618" y="518.2">RADII</text>
<text x="656.1" y="518.2">+/- 1.0mm</text>
<text x="618" y="523.3">HOLE LOCATIONS +/- 0.25mm</text>
<text x="618" y="528.4">HOLE DIAMETERS +/- 0.125mm</text>
<text x="618.3" y="533.5">ANGLES</text>
<text x="656.1" y="533.5">+/- 0.75°</text>
<text x="724.6" y="544.3">1:1.5</text>
<text x="755.6" y="544.5">2020-11-14</text>
<text x="797.4" y="544.5">0</text>
<text x="825.8" y="544.4">3/3</text>
</g>
<text font-size="4.2" fill="#e52035" x="652.2" y="482.1">v98</text>
<text font-size="4.2" fill="#e52136" x="802.8" y="544.5">1</text>
<g font-size="3.5">
<text x="709.1" y="512.6">PROJECT</text>
<text x="709.2" y="527.9">TITLE</text>
<text x="710" y="544.2">SCALE</text>
<text x="739.4" y="544.1">DRAWN</text>
<text x="787.1" y="544.3">REV</text>
<text x="810.1" y="544.3">SHEET</text>
</g>
</svg>
